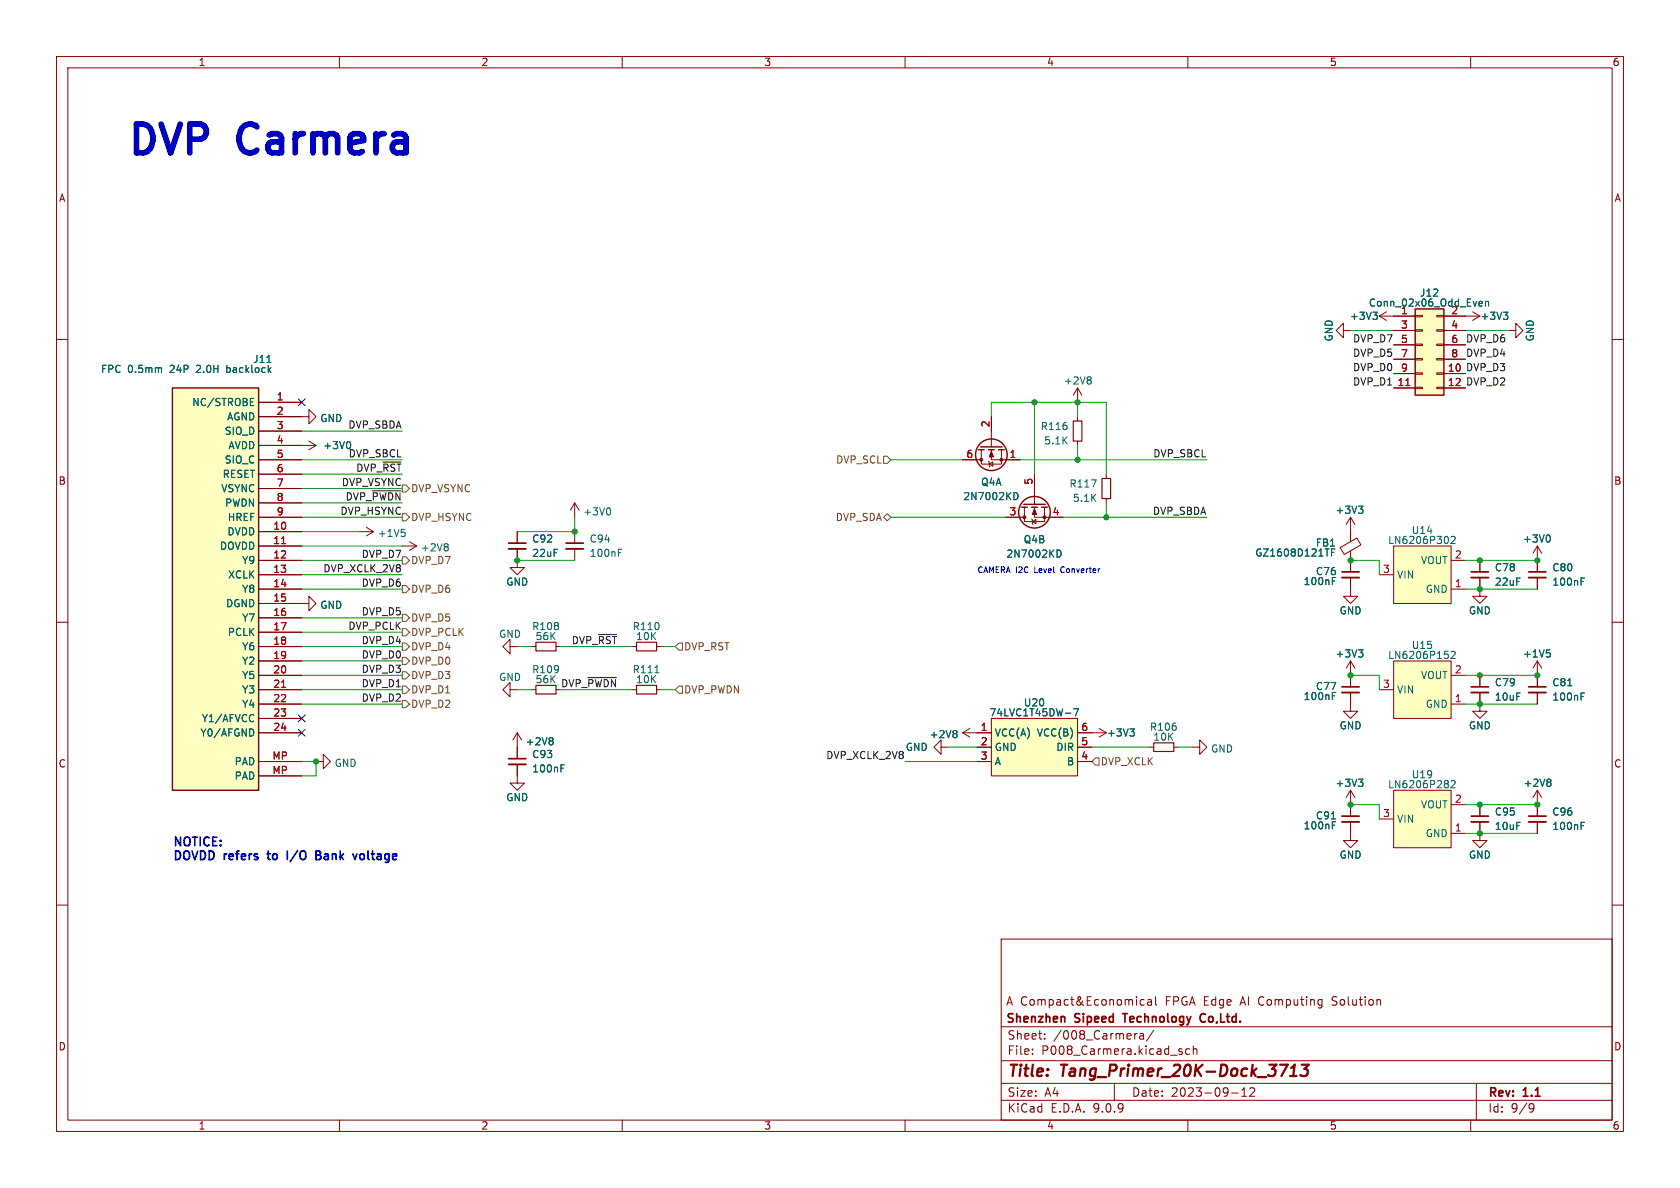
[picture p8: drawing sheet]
<svg xmlns="http://www.w3.org/2000/svg" width="297mm" height="210mm" viewBox="0 0 297 210" stroke-linecap="round" stroke-linejoin="round" font-family="sans-serif">
<g fill="none" stroke="#840000" stroke-width=".18">
<path d="M10 10h277v190h-277zM12 12h273v186h-273zM60 10v2M110 10v2M160 10v2M210 10v2M260 10v2M10 60h2M173.5 79.5v2.5h3.5v-2.5M175.3 79.5v1.8h5M175.3 73.7v5.3M285 60h2"/>
<path d="M170.2 81.3h3.3M174.8 81.5l.1 .2v.7l.1 .2M174.9 82l.6-.3v.7zM177.8 91.4h3.3M181.1 89.7v2.5h3.6v-2.5M182.4 91.7l.1 .1v.8l.1 .1M182.5 92.2l.6-.4v.8zM182.9 89.7v1.7h5.1M182.9 83.8v5.4M271.8 99.1v2M10 110h2M271.8 102.1v2"/>
<path d="M285 110h2M91.4 129.5l-.7 1.3M91.4 129.5l.8 1.3M91.4 129.5v2.6M10 160h2M177 166h108v32h-108zM202.3 176.8l-.4-.1-.3 .3v.4l.1 .2h.6M202.9 176.8h.6l.1 .9M203.6 177.1h-.5a.29 .29 0 0 0-.3 .3 .29 .29 0 0 0 .3 .3l.5-.1M204.3 176.2v1.3l.2 .2M233.6 176.7l.1 .1M233.7 176.7v1.2l-.1 .2"/>
<path d="M233.7 177.6l-.1 .1M285 160h2M60 198v2M110 198v2M160 198v2M177 194.5h108M177 191.5h108M177 187.5h108M177 181.5h108M182.5 186.3v.1M182.5 185.5v.1M184.7 183.6v.1"/>
<path d="M184.7 182.8v.1M197 191.5v3M200.9 182.7h.1M201.5 182.8h.6l.1 .9M202.2 183.1h-.5a.29 .29 0 0 0-.2 .3 .29 .29 0 0 0 .2 .3l.5-.1M204 182.1l-1.3 2M208.6 185.9l.4 .1v.2l-.2 .2h-.3M208.6 185.4l.4 .1M210 198v2M210.3 185.5l-.4-.1-.3 .3v.4l.1 .2h.6M211 185.5l.2-.1 .3 .1 .1 .9M211 184.9v1.5"/>
<path d="M217.7 193.2h1.2M219.5 193.8h.9M219.5 192.7l.5-.4v1.5M221.7 192.4v.5l-.8 .9h.9M260 198v2M261 191.5v6.5M270.6 195.1l.5 .1a.99 .99 0 0 1-.4 1.4h-.2M271.2 195.7l-.3 .3h-.3"/>
</g>
<path d="M228.1 190.2h1.1M228.2 188.8l.7-.6-.3 2M230.1 188.2h1.3l-.8 .8h.3l.2 .2 .1 .6-.2 .2-.3 .2h-.5l-.3-.2" fill="none" stroke="#840000" stroke-width=".4"/>
<path d="M270.3 101.1h3M188.2 179.8v.9M198.4 179.2h.9M213 179.3a.74 .74 0 0 0-.9 .5 .74 .74 0 0 0 .6 .9l.3-.1" fill="none" stroke="#840000" stroke-width=".3"/>
<path d="M179.3 87.1a.64 .64 0 0 1 .7 .6 .64 .64 0 0 1-.7 .6M186.9 97.2a.64 .64 0 0 1 .7 .7 .64 .64 0 0 1-.7 .6M279.5 102.8h.4M279.5 102.2h.6M97.5 130.4l.3 .2-.3 .4 .3 .2v.2l-.3 .3" fill="none" stroke="#006464" stroke-width=".18"/>
<g fill="none" stroke="#840000" stroke-width=".25">
<path d="M173 79.5h1M173.4 79h3.8M174.8 79.5h1M176.5 79.5h1M180.6 89.7h1M181 89.2h3.8M182.4 89.7h1M184.1 89.7h1.1"/>
<circle cx="175.3" cy="80.4" r="2.79"/>
<circle cx="182.9" cy="90.6" r="2.79"/>
</g>
<g fill="#840000" stroke="#840000" stroke-width=".18">
<path d="M182.9 89.9l.4 1h-.8z"/>
<path d="M175.3 79.8l.3 1h-.7z"/>
<circle cx="181.1" cy="91.4" r=".25"/>
<circle cx="184.7" cy="91.4" r=".25"/>
<circle cx="173.5" cy="81.3" r=".25"/>
<circle cx="177" cy="81.3" r=".25"/>
</g>
<path d="M270.3 102.1h3" fill="none" stroke="#840000" stroke-width=".33"/>
<path d="M246.4 96.5h10.1v10.2h-10.1z" fill="#ffffc2"/>
<g fill="none" stroke="#840000" stroke-width=".18">
<path d="M259.1 55.9h2.5M260.3 55.1l1.3 .8M261.6 55.9l-1.3 .7M53.3 73.7h1.3v1.2l1.3-1.2-1.3-1.3v1.3M53.3 78.7h2.6M54.6 78l1.3 .7M55.9 78.7l-1.3 .8M71.1 96.5h2.6M72.4 95.8l1.3 .7M73.7 96.5l-1.3 .8M195.6 83.8v.8M195.6 88.1v.8"/>
<path d="M238.8 91.4l-.8 1.3M238.8 91.4l.7 1.3M238.8 91.4v2.6M246.4 96.5h10.1v10.2h-10.1zM256.5 99.1h2.6M94 114.3h.7M98.3 114.3h.8M111.8 114.3h.7M116.1 114.3h.7M238.8 104.1v1.3h1.2l-1.2 1.3-1.3-1.3h1.3M243.8 101.6h2.6M256.5 104.1h2.6"/>
<path d="M55.9 134.6h1.2v1.3l1.3-1.3-1.3-1.2v1.2M91.4 135.1v3.3h1.3l-1.3 1.3-1.2-1.3h1.2M91.4 132.1v2M94 121.9h.7M98.3 121.9h.8M111.8 121.9h.7M116.1 121.9h.7M166.4 132.1v1.3l-1.3-1.3 1.3-1.3v1.3h1.2M170.2 129.5l1.2 .8M170.2 129.5h2.5M171.4 128.8l-1.2 .7M203.2 132.1h.8"/>
<path d="M207.5 132.1h.8M210.8 132.1h1.3v1.3l1.3-1.3-1.3-1.3v1.3"/>
</g>
<path d="M265.8 55.2h.8l-.5 .5M266.3 55.7l.3 .2v.3l-.3 .3M61.7 78l.2 .2 .1 .3-.1 .6M79 96.1l.2 .3-.2 .3 .2 .2v.2l-.2 .3M192.9 84.8h.9l-.6 1.3M240.2 89.5h.7l-.4 .5M240.7 90l.2 .2v.3l-.2 .2M256.5 94.9l.5-.1 .3 .4-.8 .9h.8M115.8 118.9h.7M99.2 135.8h.4M99.2 135.2h.6M169 129.1l.2 .3-.2 .3 .2 .2v.3l-.2 .2" fill="none" stroke="#006464" stroke-width=".18"/>
<path d="M194.8 84.6h1.5v3.5h-1.5zM94.7 113.5h3.6v1.6h-3.6zM112.5 113.5h3.6v1.6h-3.6zM94.7 121.2h3.6v1.5h-3.6zM112.5 121.2h3.6v1.5h-3.6zM204 131.3h3.5v1.5h-3.5z" fill="none" stroke="#840000" stroke-width=".2"/>
<path d="M89.9 134.1h3.1" fill="none" stroke="#840000" stroke-width=".3"/>
<path d="M89.9 135.1h3.1" fill="none" stroke="#840000" stroke-width=".33"/>
<path d="M30.5 68.6h15.2v71.1h-15.2z" fill="#ffffc2"/>
<path d="M30.5 68.6h15.2v71.1h-15.2z" fill="none" stroke="#840000" stroke-width=".25"/>
<g fill="none" stroke="#840000" stroke-width=".18">
<path d="M45.7 78.7h7.6M45.7 76.2h7.6M45.7 73.7h7.6M45.7 71.1h7.6M45.7 99.1h7.6M45.7 96.5h7.6M45.7 94h7.6M45.7 91.4h7.6M45.7 88.9h7.6M45.7 86.4h7.6M45.7 83.8h7.6M45.7 81.3h7.6"/>
<path d="M63.5 94h2.5M64.8 93.2l1.2 .8M66 94l-1.2 .7M45.7 106.7h8.9v1.3l1.3-1.3-1.3-1.3v1.3M45.7 119.4h7.6M45.7 116.8h7.6M45.7 114.3h7.6M45.7 111.8h7.6M45.7 109.2h7.6M45.7 104.1h7.6M45.7 101.6h7.6M90.2 114.3v-1.3l-1.3 1.3 1.3 1.3v-1.3h1.2"/>
<path d="M45.7 137.2h7.6M45.7 134.6h7.6M45.7 129.5h7.6M45.7 127h7.6M45.7 124.5h7.6M45.7 121.9h7.6M90.2 121.9v-1.2l-1.3 1.2 1.3 1.3v-1.3h1.2"/>
</g>
<path d="M28.4 65l.2 .2v.6M44.3 71h.4M44.3 71.7h.6M44.3 70.4h.6M47.2 64.1h.7M71 93.6h.6M71.4 94.1l.2 .2v.3l-.2 .2M44.6 128.9l.3 .5-.3 .7M44.6 126.3l.3 .1M44.9 127.5l-.3 .1" fill="none" stroke="#006464" stroke-width=".18"/>
<path d="M49.8 96.1h.7M49.8 121.5h.7" fill="none" stroke="#a90000" stroke-width=".18"/>
<path d="M246.4 139.7h10.1v10.2h-10.1z" fill="#ffffc2"/>
<path d="M236.9 96.8l3-1.7 .7 1.2-3 1.7zM238.8 94v1.7M238.8 97.4v3.7M238.8 102.1v2M193 129.5h2.6M194.3 128.8l1.3 .7M195.6 129.5l-1.3 .8M246.4 139.7h10.1v10.2h-10.1zM243.8 144.8h2.6M256.5 147.3h2.6M256.5 142.2h2.6" fill="none" stroke="#840000" stroke-width=".18"/>
<path d="M235.4 97.6h.4M235.4 97v1.3M235.5 102.7h.5M199.7 128.8h.8l-.4 .5M200.3 129.3l.2 .3v.3l-.2 .2M256.5 138.1l.5-.1 .3 .4-.8 .9h.8" fill="none" stroke="#006464" stroke-width=".18"/>
<path d="M237.2 101.1h3.1" fill="none" stroke="#840000" stroke-width=".3"/>
<path d="M237.2 102.1h3.1" fill="none" stroke="#840000" stroke-width=".33"/>
<path d="M175.3 127h15.2v10.2h-15.2z" fill="#ffffc2"/>
<g fill="none" stroke="#840000" stroke-width=".18">
<path d="M243.8 55.9l1.3 .7M243.8 55.9h2.6M245.1 55.1l-1.3 .8M266.7 58.4h1.3v-1.2l1.2 1.2-1.2 1.3v-1.3M190.5 68.6l-.8 1.3M190.5 68.6l.8 1.3M190.5 68.6v2.5M190.5 73.7v.7M190.5 78v.7M91.4 99.1v1.2h1.3l-1.3 1.3-1.2-1.3h1.2M271.8 96.5l-.8 1.3M271.8 96.5l.7 1.3"/>
<path d="M271.8 96.5v2.6M238.8 116.8v4.6M238.8 116.8l-.8 1.3M238.8 116.8l.7 1.3M172.7 129.5h2.6M172.7 132.1h2.6M172.7 134.6h2.6M175.3 127h15.2v10.2h-15.2zM190.5 129.5h2.5M190.5 132.1h2.5M190.5 134.6h2.5M238.8 122.4v3.3h1.2l-1.2 1.3-1.3-1.3h1.3"/>
<path d="M238.8 139.7v4.6M238.8 139.7l-.8 1.3M238.8 139.7l.7 1.3M238.8 145.3v2"/>
</g>
<g fill="none" stroke="#006464" stroke-width=".18">
<path d="M243.2 55.7l.3 .2v.3l-.3 .3M243.5 55.2l-.4 .5M192.7 66.6l.2 .3-.2 .3 .2 .2v.2l-.2 .3M273.8 94.6a.79 .79 0 0 1 0 1.2M240.2 114.9h.7l-.4 .5M240.7 115.4l.2 .2v.3l-.2 .2M189.8 125.3h.9l-.6 1.3M235.5 123h.5M240.2 137.7h.7l-.4 .5M240.7 138.2l.2 .3v.3l-.2 .2M235.4 144.8h.7M235.5 145.9h.5"/>
<path d="M235.5 145.3h.6"/>
</g>
<path d="M189.7 74.4h1.6v3.6h-1.6z" fill="none" stroke="#840000" stroke-width=".2"/>
<path d="M237.2 121.4h3.1M237.2 144.3h3.1" fill="none" stroke="#840000" stroke-width=".3"/>
<path d="M237.2 122.4h3.1M237.2 145.3h3.1" fill="none" stroke="#840000" stroke-width=".33"/>
<path d="M250.2 54.6h5.1v15.3h-5.1z" fill="#ffffc2"/>
<path d="M250.2 54.6h5.1v15.3h-5.1z" fill="none" stroke="#840000" stroke-width=".25"/>
<g fill="none" stroke="#840000" stroke-width=".18">
<path d="M237.5 58.4v-1.2l-1.3 1.2 1.3 1.3v-1.3h1.3M246.4 55.9h3.8M246.4 58.4h3.8M250.2 55.8h1.3v.2h-1.3zM250.2 58.3h1.3v.2h-1.3zM254 55.8h1.3v.2h-1.3zM254 58.3h1.3v.2h-1.3zM255.3 55.9h3.8M255.3 58.4h3.8M246.4 61h3.8M246.4 63.5h3.8M246.4 66h3.8"/>
<path d="M246.4 68.6h3.8M250.2 60.8h1.3v.3h-1.3zM250.2 63.4h1.3v.2h-1.3zM250.2 65.9h1.3v.3h-1.3zM250.2 68.5h1.3v.2h-1.3zM254 60.8h1.3v.3h-1.3zM254 63.4h1.3v.2h-1.3zM254 65.9h1.3v.3h-1.3zM254 68.5h1.3v.2h-1.3zM255.3 61h3.8M255.3 63.5h3.8M255.3 66h3.8"/>
<path d="M255.3 68.6h3.8M101.6 94v2M101.6 97v2.1M271.8 116.8v4.6M271.8 116.8l-.8 1.3M271.8 116.8l.7 1.3M261.6 124.5v1.2h1.3l-1.3 1.3-1.3-1.3h1.3M271.8 122.4v2.1M271.8 139.7v4.6M271.8 139.7l-.8 1.3M271.8 139.7l.7 1.3M238.8 147.3v1.3h1.2l-1.2 1.3-1.3-1.3h1.3"/>
<path d="M261.6 145.3v3.3h1.3l-1.3 1.3-1.3-1.3h1.3M261.6 142.2v2.1M271.8 145.3v2"/>
</g>
<path d="M248.5 68.2h.8" fill="none" stroke="#a90000" stroke-width=".18"/>
<g fill="none" stroke="#006464" stroke-width=".18">
<path d="M261.6 53.3h.4l.1 .3-.6 .1M262 54.1h-.4M262.6 53.4l.2-.1h.3l.1 .8M262.6 53.3v.8M109.3 97.7h.5M109.3 97.1h.6M273.4 114.9h.6M273.8 115.4l.3 .2v.3l-.3 .2M273.9 137.7l.3 .3-.3 .3 .3 .2v.3l-.3 .2M277.2 121.2h.7M279.5 123.1h.4M279.5 122.5h.6"/>
<path d="M279.5 146h.4M279.5 145.4h.6"/>
</g>
<path d="M100.1 96h3M270.3 121.4h3M260.1 144.3h3M270.3 144.3h3" fill="none" stroke="#840000" stroke-width=".3"/>
<path d="M100.1 97h3M270.3 122.4h3M260.1 145.3h3M270.3 145.3h3" fill="none" stroke="#840000" stroke-width=".33"/>
<path d="M246.4 116.8h10.1v10.2h-10.1z" fill="#ffffc2"/>
<g fill="none" stroke="#840000" stroke-width=".18">
<path d="M246.4 55.9h3.8M246.4 58.4h3.8M255.3 55.9h3.8M255.3 58.4h3.8M45.7 78.7h7.6M45.7 76.2h7.6M45.7 73.7h7.6M45.7 71.1h7.6M175.3 73.7v2.5M246.4 61h3.8M246.4 63.5h3.8M246.4 66h3.8"/>
<path d="M246.4 68.6h3.8M255.3 61h3.8M255.3 63.5h3.8M255.3 66h3.8M255.3 68.6h3.8M45.7 81.3h7.6M45.7 91.4h7.6M45.7 99.1h7.6M45.7 96.5h7.6M45.7 94h7.6M45.7 88.9h7.6M45.7 86.4h7.6"/>
<path d="M45.7 83.8h7.6M91.4 94v2M91.4 97v2.1M101.6 88.9l-.8 1.3M101.6 88.9l.8 1.3M101.6 88.9v2.5M170.2 81.3h2.5M177.8 81.3h2.5M177.8 91.4h2.5M182.9 83.8v2.6M185.4 91.4h2.6M238.8 94v1.3"/>
<path d="M238.8 97.8v3.3M261.6 99.1v2M271.8 99.1v2M45.7 119.4h7.6M45.7 116.8h7.6M45.7 114.3h7.6M45.7 111.8h7.6M45.7 109.2h7.6M45.7 106.7h7.6M45.7 104.1h7.6M45.7 101.6h7.6M238.8 102.1v2"/>
<path d="M238.8 119.4v2M246.4 116.8h10.1v10.2h-10.1zM256.5 119.4h2.6M261.6 102.1v3.3h1.3l-1.3 1.3-1.3-1.3h1.3M261.6 119.4v2M271.8 102.1v2M271.8 119.4v2M45.7 124.5h7.6M45.7 121.9h7.6M45.7 129.5h7.6M45.7 134.6h7.6M45.7 137.2h7.6"/>
<path d="M45.7 127h7.6M91.4 132.1v2M91.4 135.1v2.1M172.7 129.5h2.6M172.7 132.1h2.6M172.7 134.6h2.6M190.5 129.5h2.5M190.5 132.1h2.5M190.5 134.6h2.5M238.8 122.4v2.1M243.8 121.9h2.6M256.5 124.5h2.6"/>
<path d="M261.6 122.4v2.1M271.8 122.4v2.1M238.8 142.2v2.1M238.8 145.3v2M261.6 142.2v2.1M261.6 145.3v2M271.8 142.2v2.1M271.8 145.3v2"/>
</g>
<g fill="none" stroke="#006464" stroke-width=".18">
<path d="M243.2 55.7l.3 .2v.3l-.3 .3M243.5 55.2l-.4 .5M261.6 53.3h.4l.1 .3-.6 .1M262 54.1h-.4M262.6 53.4l.2-.1h.3l.1 .8M262.6 53.3v.8M265.8 55.2h.8l-.5 .5M266.3 55.7l.3 .2v.3l-.3 .3M28.4 65l.2 .2v.6M44.3 71h.4M44.3 71.7h.6M44.3 70.4h.6"/>
<path d="M47.2 64.1h.7M61.7 78l.2 .2 .1 .3-.1 .6M107.6 89.8a.79 .79 0 0 1 0 1.2M179.3 87.1a.64 .64 0 0 1 .7 .6 .64 .64 0 0 1-.7 .6M186.9 97.2a.64 .64 0 0 1 .7 .7 .64 .64 0 0 1-.7 .6M235.4 97.6h.4M235.4 97v1.3M240.2 89.5h.7l-.4 .5M240.7 90l.2 .2v.3l-.2 .2M273.8 94.6a.79 .79 0 0 1 0 1.2M235.5 102.7h.5M240.2 114.9h.7l-.4 .5"/>
<path d="M240.7 115.4l.2 .2v.3l-.2 .2M256.5 115.3l.5-.2 .3 .4-.8 .9h.8M273.4 114.9h.6M273.8 115.4l.3 .2v.3l-.3 .2M279.5 102.8h.4M279.5 102.2h.6M44.6 128.9l.3 .5-.3 .7M44.6 126.3l.3 .1M44.9 127.5l-.3 .1M97.5 130.4l.3 .2-.3 .4 .3 .2v.2l-.3 .3M99.2 135.8h.4M99.2 135.2h.6"/>
<path d="M169 129.1l.2 .3-.2 .3 .2 .2v.3l-.2 .2M189.8 125.3h.9l-.6 1.3M199.7 128.8h.8l-.4 .5M200.3 129.3l.2 .3v.3l-.2 .2M235.5 123h.5M240.2 137.7h.7l-.4 .5M240.7 138.2l.2 .3v.3l-.2 .2M273.9 137.7l.3 .3-.3 .3 .3 .2v.3l-.3 .2M277.2 121.2h.7M279.5 123.1h.4M279.5 122.5h.6M235.4 144.8h.7"/>
<path d="M235.5 145.9h.5M235.5 145.3h.6M279.5 146h.4M279.5 145.4h.6"/>
</g>
<path d="M89.9 96h3.1M260.1 101.1h3M260.1 121.4h3" fill="none" stroke="#840000" stroke-width=".3"/>
<path d="M89.9 97h3.1M260.1 102.1h3M260.1 122.4h3" fill="none" stroke="#840000" stroke-width=".33"/>
<g fill="none" stroke="#725600" stroke-width=".18">
<path d="M71.1 98.4h.7l.6 .7-.6 .6h-.7zM71.1 85.7h.7l.6 .7-.6 .6h-.7zM71.1 90.8h.7l.6 .6-.6 .7h-.7zM156.2 80.6h.6l.7 .7-.7 .6h-.6zM156.8 90.8l.7 .6-.7 .7-.6-.7zM71.1 116.2h.7l.6 .6-.6 .7h-.7zM71.1 108.6h.7l.6 .6-.6 .7h-.7zM71.1 118.7h.7l.6 .7-.6 .6h-.7zM71.1 113.7h.7l.6 .6-.6 .6h-.7zM71.1 111.1h.7l.6 .7-.6 .6h-.7zM71.1 103.5h.7l.6 .6-.6 .7h-.7zM120 113.7h.6v1.2h-.6l-.6-.6z"/>
<path d="M71.1 121.3h.7l.6 .6-.6 .7h-.7zM71.1 123.8h.7l.6 .7-.6 .6h-.7zM120 121.3h.6v1.3h-.6l-.6-.7zM193.7 134h.6v1.3h-.6l-.7-.7z"/>
</g>
<path d="M65.8 86.8h5.1M67.7 81.7h3.2M103.9 119.8h5.1M105.8 112.2h3.2" fill="none" stroke="#0f0f0f" stroke-width=".18"/>
<g fill="none" stroke="#009600" stroke-width=".18">
<path d="M238.8 58.4h7.6M259.1 58.4h7.6M53.3 76.2h17.8M175.3 73.7v-2.6h20.3v12.7M182.9 71.1v12.7M190.5 71.1v2.6M190.5 78.7v2.6M53.3 99.1h17.8M53.3 91.4h17.8M53.3 81.3h17.8M53.3 94h10.2M53.3 96.5h17.8"/>
<path d="M53.3 83.8h17.8M53.3 86.4h17.8M53.3 88.9h17.8M91.4 99.1h10.2M101.6 91.4v2.6h-10.2M157.5 91.4h20.3M157.5 81.3h12.7M180.3 81.3h33.1M188 91.4h25.4M195.6 88.9v2.5M238.8 99.1h5v2.5M259.1 99.1h12.7"/>
<path d="M53.3 104.1h17.8M53.3 111.8h17.8M53.3 119.4h17.8M53.3 114.3h17.8M53.3 116.8h17.8M53.3 109.2h17.8M53.3 101.6h17.8M91.4 114.3h2.6M99.1 114.3h12.7M116.8 114.3h2.6M238.8 119.4h5v2.5M259.1 104.1h12.7"/>
<path d="M259.1 119.4h12.7M53.3 124.5h17.8M53.3 121.9h17.8M53.3 134.6h2.6v2.6h-2.6M91.4 121.9h2.6M99.1 121.9h12.7M116.8 121.9h2.6M160 134.6h12.7M167.6 132.1h5.1M193 132.1h10.2M208.3 132.1h2.5M259.1 124.5h12.7"/>
<path d="M238.8 142.2h5v2.6M259.1 147.3h12.7M259.1 142.2h12.7"/>
</g>
<path d="M52.7 70.5l1.2 1.2M53.9 70.5l-1.2 1.2M52.7 126.4l1.2 1.2M52.7 128.9l1.2 1.2M53.9 126.4l-1.2 1.2M53.9 128.9l-1.2 1.2" fill="none" stroke="#000084" stroke-width=".18"/>
<path d="M47.2 150.9h.6M50.8 150.4v1.5M52.6 150.4l-1.3 1.9M55.9 150.4h.5l.2 .2 .1 .3-.3 .3a.4 .4 0 0 1 .4 .3 .4 .4 0 0 1-.4 .4h-.5zM55.9 151.2h.5M63.6 151.7l.3 .2 .4-.1M64.3 151.1l-.4-.2-.3 .3" fill="none" stroke="#0000c2" stroke-width=".3"/>
<path d="M187.6 100.4v.6" fill="none" stroke="#0000c2" stroke-width=".18"/>
<path d="M248.5 68.2h.8M49.8 96.1h.7M49.8 121.5h.7" fill="none" stroke="#a90000" stroke-width=".18"/>
<g fill="#009600" stroke="#009600" stroke-width=".18">
<circle cx="261.6" cy="147.3" r=".46"/>
<circle cx="261.6" cy="124.5" r=".46"/>
<circle cx="261.6" cy="142.2" r=".46"/>
<circle cx="261.6" cy="119.4" r=".46"/>
<circle cx="271.8" cy="142.2" r=".46"/>
<circle cx="271.8" cy="119.4" r=".46"/>
<circle cx="101.6" cy="94" r=".46"/>
<circle cx="91.4" cy="99.1" r=".46"/>
<circle cx="238.8" cy="142.2" r=".46"/>
<circle cx="182.9" cy="71.1" r=".46"/>
<circle cx="190.5" cy="81.3" r=".46"/>
<circle cx="195.6" cy="91.4" r=".46"/>
<circle cx="190.5" cy="71.1" r=".46"/>
<circle cx="238.8" cy="119.4" r=".46"/>
<circle cx="238.8" cy="99.1" r=".46"/>
<circle cx="55.9" cy="134.6" r=".46"/>
<circle cx="271.8" cy="99.1" r=".46"/>
<circle cx="261.6" cy="104.1" r=".46"/>
<circle cx="261.6" cy="99.1" r=".46"/>
</g>
<g font-size="7.1" fill="#0000c2">
<text x="21.6" y="27.7">DVP</text>
<text x="42" y="27.7">Carmera</text>
</g>
<g font-size="2.8" fill="#840000">
<text x="178" y="190.9">Title:</text>
<text x="187.7" y="190.9">Tang_Primer_20K-Dock_3713</text>
</g>
<g font-size="2.1" fill="#0000c2">
<text x="30.5" y="149.7">NOTICE:</text>
<text x="30.5" y="152.2">DOVDD</text>
<text x="39.7" y="152.2">refers</text>
<text x="48.1" y="152.2">to</text>
<text x="52.1" y="152.2">I/O</text>
<text x="57.7" y="152.2">Bank</text>
<text x="65" y="152.2">voltage</text>
</g>
<g font-size="2.1" fill="#840000">
<text x="177.8" y="178">A Compact&amp;Economical</text>
<text x="206.1" y="178">FPGA Edge</text>
<text x="219.6" y="178">AI Computing</text>
<text x="236.1" y="178">Solution</text>
<text x="177.8" y="181.2">Shenzhen</text>
<text x="178" y="184">Sheet:</text>
<text x="186.2" y="184">/008_Carmera/</text>
<text x="190.1" y="181.2">Sipeed</text>
<text x="199.3" y="181.2">Technology</text>
<text x="213.5" y="181.2">Co,Ltd.</text>
<text x="178" y="186.7">File:</text>
<text x="184.1" y="186.7">P008_Carmera.kicad_sch</text>
<text x="178" y="196.9">KiCad</text>
<text x="178" y="194.1">Size:</text>
<text x="184.7" y="194.1">A4</text>
<text x="185.7" y="196.9">E.D.A.</text>
<text x="193.3" y="196.9">9.0.9</text>
<text x="200" y="194.1">Date:</text>
<text x="207" y="194.1">2023-09-12</text>
<text x="263" y="194.3">Rev:</text>
<text x="263" y="196.9">Id:</text>
<text x="267.1" y="196.9">9/9</text>
<text x="269.4" y="194.3">1.1</text>
</g>
<g font-size="1.8" fill="#840000">
<text x="35" y="11.9">1</text>
<text x="85" y="11.9">2</text>
<text x="135" y="11.9">3</text>
<text x="185" y="11.9">4</text>
<text x="235" y="11.9">5</text>
<text x="285" y="11.9">6</text>
<text x="10.3" y="35.9">A</text>
<text x="285.3" y="35.9">A</text>
<text x="10.3" y="85.9">B</text>
<text x="285.3" y="85.9">B</text>
<text x="10.3" y="135.9">C</text>
<text x="285.3" y="135.9">C</text>
<text x="10.3" y="185.9">D</text>
<text x="285.3" y="185.9">D</text>
<text x="35" y="199.9">1</text>
<text x="85" y="199.9">2</text>
<text x="135" y="199.9">3</text>
<text x="185" y="199.9">4</text>
<text x="235" y="199.9">5</text>
<text x="285" y="199.9">6</text>
</g>
<g font-size="1.8" fill="#006464">
<text x="250.9" y="52.6">J12</text>
<text x="238.5" y="56.7">+3V3</text>
<text x="241.9" y="54.4">Conn_02x06_Odd_Even</text>
<text x="261.6" y="56.7">+3V3</text>
<text x="44.7" y="64.4">J11</text>
<text x="235.8" y="60.5" transform="rotate(-90 235.8 60.5)">GND</text>
<text x="271.4" y="60.5" transform="rotate(-90 271.4 60.5)">GND</text>
<text x="17.7" y="66.1">FPC</text>
<text x="22.5" y="66.1">0.5mm</text>
<text x="30.1" y="66.1">24P</text>
<text x="33.9" y="72">NC/STROBE</text>
<text x="35" y="66.1">2.0H</text>
<text x="40.5" y="66.1">backlock</text>
<text x="188" y="68.2">+2V8</text>
<text x="39.6" y="77.1">SIO_D</text>
<text x="40" y="74.5">AGND</text>
<text x="56.5" y="74.8">GND</text>
<text x="183.9" y="76.2">R116</text>
<text x="39.6" y="82.1">SIO_C</text>
<text x="40.3" y="79.6">AVDD</text>
<text x="57" y="79.6">+3V0</text>
<text x="61.5" y="80.9">DVP_SBCL</text>
<text x="184.5" y="78.8">5.1K</text>
<text x="39" y="87.2">VSYNC</text>
<text x="39.3" y="84.7">RESET</text>
<text x="39.7" y="89.8">PWDN</text>
<text x="170.2" y="88.6">2N7002KD</text>
<text x="173.3" y="86.1">Q4A</text>
<text x="189" y="86.4">R117</text>
<text x="189.6" y="88.9">5.1K</text>
<text x="40.1" y="94.8">DVDD</text>
<text x="40.2" y="92.3">HREF</text>
<text x="66.7" y="95.1">+1V5</text>
<text x="103" y="91.3">+3V0</text>
<text x="236" y="91">+3V3</text>
<text x="249.5" y="94.6">U14</text>
<text x="38.8" y="97.4">DOVDD</text>
<text x="42.7" y="99.9">Y9</text>
<text x="74.3" y="97.7">+2V8</text>
<text x="94" y="96.1">C92</text>
<text x="94" y="98.7">22uF</text>
<text x="104.1" y="98.7">100nF</text>
<text x="104.1" y="96.1">C94</text>
<text x="177.8" y="98.8">2N7002KD</text>
<text x="180.9" y="96.2">Q4B</text>
<text x="221.8" y="98.6">GZ1608D121TF</text>
<text x="232.5" y="96.8">FB1</text>
<text x="232.5" y="101.9">C76</text>
<text x="245.3" y="96.4">LN6206P302</text>
<text x="251.1" y="99.9">VOUT</text>
<text x="264.2" y="101.2">C78</text>
<text x="269.1" y="96.1">+3V0</text>
<text x="274.3" y="101.2">C80</text>
<text x="39.9" y="107.5">DGND</text>
<text x="40.2" y="102.5">XCLK</text>
<text x="42.7" y="105">Y8</text>
<text x="56.5" y="107.8">GND</text>
<text x="89.4" y="103.7">GND</text>
<text x="230.4" y="103.6">100nF</text>
<text x="246.9" y="102.5">VIN</text>
<text x="252" y="105">GND</text>
<text x="264.2" y="103.7">22uF</text>
<text x="274.3" y="103.7">100nF</text>
<text x="40.2" y="112.6">PCLK</text>
<text x="42.7" y="110.1">Y7</text>
<text x="88.1" y="113">GND</text>
<text x="94" y="111.6">R108</text>
<text x="94.6" y="113.4">56K</text>
<text x="111.7" y="111.6">R110</text>
<text x="112.4" y="113.4">10K</text>
<text x="236.7" y="108.8">GND</text>
<text x="259.6" y="108.8">GND</text>
<text x="42.7" y="117.7">Y2</text>
<text x="42.7" y="115.2">Y6</text>
<text x="94" y="119.2">R109</text>
<text x="111.7" y="119.2">R111</text>
<text x="236" y="116.4">+3V3</text>
<text x="245.3" y="116.7">LN6206P152</text>
<text x="249.5" y="114.9">U15</text>
<text x="269.1" y="116.4">+1V5</text>
<text x="42.7" y="125.3">Y4</text>
<text x="42.7" y="122.8">Y3</text>
<text x="42.7" y="120.2">Y5</text>
<text x="88.1" y="120.6">GND</text>
<text x="94.6" y="121">56K</text>
<text x="112.4" y="121">10K</text>
<text x="180.9" y="125.1">U20</text>
<text x="230.4" y="124">100nF</text>
<text x="232.5" y="122.2">C77</text>
<text x="246.9" y="122.8">VIN</text>
<text x="251.1" y="120.2">VOUT</text>
<text x="252" y="125.3">GND</text>
<text x="264.2" y="121.5">C79</text>
<text x="264.2" y="124.1">10uF</text>
<text x="274.3" y="124.1">100nF</text>
<text x="274.3" y="121.5">C81</text>
<text x="35.3" y="130.4">Y0/AFGND</text>
<text x="35.6" y="127.9">Y1/AFVCC</text>
<text x="92.8" y="132">+2V8</text>
<text x="164.3" y="130.7">+2V8</text>
<text x="174.8" y="126.8">74LVC1T45DW-7</text>
<text x="175.8" y="130.4">VCC(A)</text>
<text x="183.2" y="130.4">VCC(B)</text>
<text x="195.6" y="130.4">+3V3</text>
<text x="203.2" y="129.4">R106</text>
<text x="203.8" y="131.1">10K</text>
<text x="236.7" y="129.1">GND</text>
<text x="259.6" y="129.1">GND</text>
<text x="41.4" y="135.5">PAD</text>
<text x="59.1" y="135.8">GND</text>
<text x="94" y="136.8">100nF</text>
<text x="94" y="134.2">C93</text>
<text x="160" y="132.9">GND</text>
<text x="175.8" y="132.9">GND</text>
<text x="175.8" y="135.5">A</text>
<text x="186.6" y="132.9">DIR</text>
<text x="188.5" y="135.5">B</text>
<text x="214" y="133.2">GND</text>
<text x="249.5" y="137.8">U19</text>
<text x="41.4" y="138">PAD</text>
<text x="89.4" y="141.8">GND</text>
<text x="236" y="139.3">+3V3</text>
<text x="245.3" y="139.5">LN6206P282</text>
<text x="251.1" y="143.1">VOUT</text>
<text x="269.2" y="139.3">+2V8</text>
<text x="230.4" y="146.8">100nF</text>
<text x="232.5" y="145.1">C91</text>
<text x="246.9" y="145.6">VIN</text>
<text x="252" y="148.2">GND</text>
<text x="264.2" y="144.4">C95</text>
<text x="264.2" y="146.9">10uF</text>
<text x="274.3" y="146.9">100nF</text>
<text x="274.3" y="144.4">C96</text>
<text x="236.7" y="152">GND</text>
<text x="259.6" y="152">GND</text>
</g>
<g font-size="1.8" fill="#a90000">
<text x="247.6" y="55.6">1</text>
<text x="247.6" y="58.2">3</text>
<text x="256.5" y="55.6">2</text>
<text x="256.5" y="58.2">4</text>
<text x="247.6" y="60.7">5</text>
<text x="247.6" y="63.2">7</text>
<text x="247.6" y="65.8">9</text>
<text x="255.9" y="65.8">10</text>
<text x="256.5" y="60.7">6</text>
<text x="256.5" y="63.2">8</text>
<text x="48.8" y="70.9">1</text>
<text x="247" y="68.3">11</text>
<text x="255.9" y="68.3">12</text>
<text x="48.8" y="75.9">3</text>
<text x="48.8" y="73.4">2</text>
<text x="175" y="75.6" transform="rotate(-90 175 75.6)">2</text>
<text x="48.8" y="83.6">6</text>
<text x="48.8" y="81">5</text>
<text x="48.8" y="78.5">4</text>
<text x="170.7" y="81">6</text>
<text x="178.4" y="81">1</text>
<text x="48.8" y="88.6">8</text>
<text x="48.8" y="86.1">7</text>
<text x="182.6" y="85.8" transform="rotate(-90 182.6 85.8)">5</text>
<text x="48.2" y="93.7">10</text>
<text x="48.8" y="91.2">9</text>
<text x="178.4" y="91.2">3</text>
<text x="186" y="91.2">4</text>
<text x="48.2" y="101.3">13</text>
<text x="48.2" y="98.8">12</text>
<text x="48.2" y="96.3">11</text>
<text x="244.4" y="101.3">3</text>
<text x="257.1" y="98.8">2</text>
<text x="48.2" y="106.4">15</text>
<text x="48.2" y="103.9">14</text>
<text x="257.1" y="103.9">1</text>
<text x="48.2" y="111.5">17</text>
<text x="48.2" y="109">16</text>
<text x="48.2" y="119.1">20</text>
<text x="48.2" y="116.6">19</text>
<text x="48.2" y="114">18</text>
<text x="257.1" y="119.1">2</text>
<text x="48.2" y="124.2">22</text>
<text x="48.2" y="121.7">21</text>
<text x="244.4" y="121.7">3</text>
<text x="257.1" y="124.2">1</text>
<text x="48.2" y="129.3">24</text>
<text x="48.2" y="126.7">23</text>
<text x="173.3" y="129.3">1</text>
<text x="173.3" y="131.8">2</text>
<text x="191.1" y="129.3">6</text>
<text x="191.1" y="131.8">5</text>
<text x="48.1" y="136.9">MP</text>
<text x="48.1" y="134.4">MP</text>
<text x="173.3" y="134.4">3</text>
<text x="191.1" y="134.4">4</text>
<text x="257.1" y="142">2</text>
<text x="244.4" y="144.5">3</text>
<text x="257.1" y="147.1">1</text>
</g>
<g font-size="1.8" fill="#0f0f0f">
<text x="239.1" y="65.7">DVP_D0</text>
<text x="239.1" y="60.6">DVP_D7</text>
<text x="239.1" y="63.2">DVP_D5</text>
<text x="259.1" y="65.7">DVP_D3</text>
<text x="259.1" y="63.2">DVP_D4</text>
<text x="259.1" y="60.6">DVP_D6</text>
<text x="239.1" y="68.2">DVP_D1</text>
<text x="259.1" y="68.2">DVP_D2</text>
<text x="61.5" y="75.9">DVP_SBDA</text>
<text x="62.9" y="83.5">DVP_~{RST}</text>
<text x="203.8" y="80.9">DVP_SBCL</text>
<text x="60.3" y="86">DVP_VSYNC</text>
<text x="61" y="88.6">DVP_~{PWDN}</text>
<text x="60.1" y="91.1">DVP_HSYNC</text>
<text x="203.7" y="91.1">DVP_SBDA</text>
<text x="57.1" y="101.3">DVP_XCLK_2V8</text>
<text x="63.8" y="98.7">DVP_D7</text>
<text x="63.8" y="103.8">DVP_D6</text>
<text x="61.5" y="111.4">DVP_PCLK</text>
<text x="63.8" y="114">DVP_D4</text>
<text x="63.8" y="108.9">DVP_D5</text>
<text x="101" y="114">DVP_~{RST}</text>
<text x="63.8" y="116.5">DVP_D0</text>
<text x="63.8" y="119">DVP_D3</text>
<text x="63.8" y="121.6">DVP_D1</text>
<text x="63.8" y="124.1">DVP_D2</text>
<text x="99.1" y="121.6">DVP_~{PWDN}</text>
<text x="146" y="134.3">DVP_XCLK_2V8</text>
</g>
<g font-size="1.8" fill="#725600">
<text x="147.7" y="82.1">DVP_SCL</text>
<text x="72.6" y="87.2">DVP_VSYNC</text>
<text x="72.6" y="92.3">DVP_HSYNC</text>
<text x="147.7" y="92.3">DVP_SDA</text>
<text x="72.6" y="99.9">DVP_D7</text>
<text x="72.6" y="105">DVP_D6</text>
<text x="72.6" y="110.1">DVP_D5</text>
<text x="72.6" y="112.6">DVP_PCLK</text>
<text x="72.6" y="117.7">DVP_D0</text>
<text x="72.6" y="115.2">DVP_D4</text>
<text x="120.8" y="115.2">DVP_RST</text>
<text x="72.6" y="120.2">DVP_D3</text>
<text x="72.6" y="122.8">DVP_D1</text>
<text x="72.6" y="125.3">DVP_D2</text>
<text x="120.8" y="122.8">DVP_PWDN</text>
<text x="194.5" y="135.5">DVP_XCLK</text>
</g>
<g font-size="1.4" fill="#0000c2">
<text x="172.7" y="101.4">CAMERA I2C</text>
<text x="183.1" y="101.4">Level</text>
<text x="188" y="101.4">Converter</text>
</g>
</svg>
